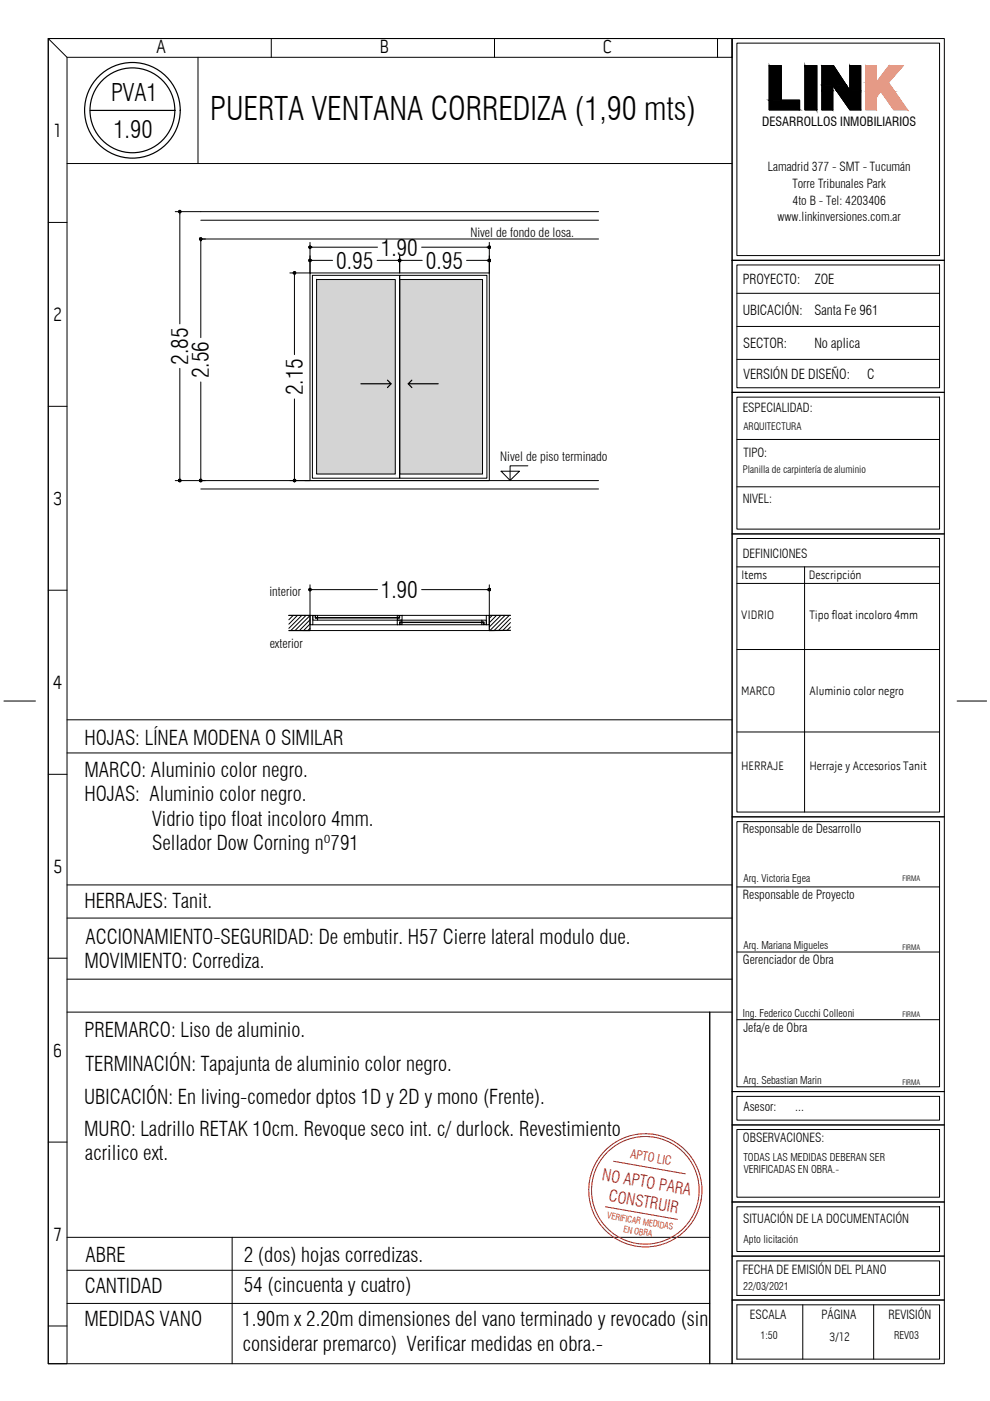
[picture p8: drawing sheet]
<svg xmlns="http://www.w3.org/2000/svg" width="210mm" height="297mm" viewBox="0 0 210 297" stroke-linecap="round" stroke-linejoin="round" font-family="sans-serif">
<!-- layer: A-MOBILIARIO -->
<g fill="#d4d4d4" stroke="#d4d4d4" stroke-width=".21">
<path d="M84.7 59.3l17.6 41.2v-41.2zM84.7 59.3l17.6 41.2h-17.6z"/>
<path d="M67.1 59.3l16.7 41.2v-41.2zM67.1 59.3l16.7 41.2h-16.7z"/>
</g>
<g fill="none" stroke="#000" stroke-width=".21">
<path d="M10.2 8.2v280.9h4v-277M10.2 8.2h145v280.9h-145zM10.2 8.2h145v3.9h-141zM42 12.1v22.6M57.5 8.2v3.9M104.8 8.2v3.9M152.1 8.2v3.9M155.2 8.2h45v280.9h-45zM156.2 9.1h43v45.1h-43zM14.2 34.7h141M10.2 47.2h4M155.2 55.2h45"/>
<path d="M156.2 56.2h43v26h-43zM200.2 55.2h-45h45M156.2 76.2h43M156.2 69.2h43M156.2 62.2h43M10.2 86.1h4M155.2 83.2h45M156.2 84.2h43v28h-43zM156.2 93.2h43M155.2 113.2h45M156.2 114.2h43v58h-43zM156.2 103.2h43"/>
<path d="M10.2 125.1h4M156.2 120.2h43M156.2 137.7h43M156.2 123.7h43M170.6 120.2v52M.8 148.6h6.7M14.2 152.6h141M14.2 159.6h141M156.2 155.2h43M202.9 148.6h6.3M10.2 164.2h4M155.2 173.2h45"/>
<path d="M156.2 174.2h43v56.2h-43zM14.2 187.6h141M14.2 194.6h141M156.2 188h43M10.2 203.2h4M14.2 207.6h141M14.2 214.6h141M150.5 214.6v74.5M156.2 201.8h43M156.2 216.2h43M155.2 238.5h45M155.2 231.4h45"/>
<path d="M156.2 239.5h43v14.3h-43zM156.2 232.5h43v5h-43zM10.2 242.1h4M155.2 254.8h45M156.2 255.9h43v9.4h-43zM14.2 262.3h136.3M14.2 269.3h136.3M14.2 276.4h136.3M49.2 262.3v26.8M155.2 266.3h45M155.2 275.6h45M156.2 267.3h43v7.4h-43z"/>
<path d="M156.2 276.6h43v11.6h-43zM170.2 276.6v11.6M185.2 276.6v11.6M10.2 281.1h4"/>
</g>
<!-- layer: LINK MARCA -->
<g fill="#f49a7c" stroke="#f49a7c" stroke-width=".21">
<path d="M188.5 13.9l-.1 3.5 3.1-3.5zM188.5 13.9l-.1 3.5h-2.6z"/>
<path d="M183.6 13.9l2.2 3.5v-3.5zM183.6 13.9l2.2 3.5h-2.2z"/>
<path d="M183.6 17.4h4.8zM183.6 17.4l4.8 .1z"/>
<path d="M183.6 17.5l6.1 1.9-1.3-1.9zM183.6 17.5l6.1 1.9h-6.1z"/>
<path d="M183.6 19.4l2.2 1.1 1-1.1zM183.6 19.4l2.2 1.1h-2.2z"/>
<path d="M186.8 19.4l5.6 3.9-2.7-3.9zM186.8 19.4l5.6 3.9h-2.9z"/>
<path d="M183.6 20.5l2.2 2.8v-2.8zM183.6 20.5l2.2 2.8h-2.2z"/>
</g>
<path d="M183.6 13.9h2.2v3.5l2.7-3.5h3l-3.1 3.6 4 5.8h-2.9l-2.7-3.9-1 1.1v2.8h-2.2z" fill="none" stroke="#f49a7c" stroke-width=".21"/>
<path d="M163.1 13.9h2.5v7.4h3.9v2h-6.4zM170.7 13.9h2.5v9.4h-2.5zM174.3 13.9h2.4l3.5 5.3v-5.3h2.3v9.4h-2.3l-3.6-5.2v5.2h-2.3z" fill="none" stroke="#000" stroke-width=".21"/>
<g fill="#000" stroke="#000" stroke-width=".21">
<path d="M163.1 13.9l2.5 7.4v-7.4zM163.1 13.9l2.5 7.4h-2.5z"/>
<path d="M170.7 13.9l2.5 9.4v-9.4zM170.7 13.9l2.5 9.4h-2.5z"/>
<path d="M174.3 18.1l2.3 1.1v-1.1zM174.3 18.1l2.3 1.1h-2.3z"/>
<path d="M174.3 19.2l2.3 4.1v-4.1zM174.3 19.2l2.3 4.1h-2.3z"/>
<path d="M174.3 13.9l5.1 4.2-2.7-4.2zM174.3 13.9l5.1 4.2h-5.1z"/>
<path d="M176.6 18.1l3.6 1.1-.8-1.1zM176.6 18.1l3.6 1.1h-2.8z"/>
<path d="M180.2 13.9l2.3 5.3v-5.3zM180.2 13.9l2.3 5.3h-2.3z"/>
<path d="M177.4 19.2l5.1 4.1v-4.1zM177.4 19.2l5.1 4.1h-2.3z"/>
<path d="M163.1 21.3l6.4 2v-2zM163.1 21.3l6.4 2h-6.4z"/>
</g>
<path d="M65.7 130.5h.6v2h-.6zM66.3 130.5h.5v.6h.5v.4h-1zM66.9 130.5h.4v.4h-.4zM66.9 130.9l17.8 .1zM84.2 131.5h1v.4h-.5v.6h-.5zM84.2 130.5h.5v.4h-.5zM84.7 130.5h.5v1h-1v-.4h.5zM84.8 131.9l17.8 .1zM84.8 132h.4v.5h-.4zM102.1 132h.5v.5h-.5zM102.1 131.5h1v1h-.5v-.6h-.5zM103.1 130.5h.6v2h-.6z" fill="none" stroke="#000" stroke-width=".21"/>
<!-- layer: 6 - PISOS GRAL -->
<path d="M64.1 133.7h40.7M66.3 132.5h17.9M67.3 131.5h16.9M67.3 130.5h16.9M85.2 131.5h16.9M85.2 132.5h16.9M85.2 130.5h17.9" fill="none" stroke="#000" stroke-width=".21"/>
<!-- layer: 1 - MURO CORTE -->
<path d="M82.2 80.6l.7 .8h-6.4M82.9 81.4l-.7 .8M86.6 81.4l.7 .8M87.3 80.6l-.7 .8h6.3M61.2 130.5h4.5v3.2h-4.5M108.2 130.5h-4.5v3.1M108.2 133.6l-4.5 .1" fill="none" stroke="#000" stroke-width=".25"/>
<!-- layer: A-CARPINTERIAS -->
<g fill="none" stroke="#000" stroke-width=".21">
<path d="M42.6 46.7h84.3M42.6 50.7h84.3M42.6 44.9h84.3M66.2 58.4h18.5v43h-18.5zM67.1 59.3h16.7v41.2h-16.7zM84.7 58.4h18.5v43h-18.5zM84.7 59.3h17.6v41.2h-17.6zM42.6 103.7h84.3M42.6 101.9h84.3M64.6 101.9h39.1v-44h-38v44M61.3 130.5h-.1M62.2 130.5l-1 .9"/>
<path d="M63.1 130.5l-1.9 1.8M64 130.5l-2.8 2.7M64.9 130.5l-3.2 3.2M65.7 130.5l-3.1 3.2M65.7 131.4l-2.2 2.3M65.7 132.3l-1.3 1.4M65.7 133.2l-.4 .5M104.4 130.5l-.7 .6M105.3 130.5l-1.6 1.5M106.2 130.5l-2.5 2.4M107.1 130.5l-3.2 3.2M108 130.5l-3.2 3.2"/>
<path d="M108.2 131.1l-2.5 2.6M108.2 132l-1.6 1.7M108.2 132.9l-.7 .8"/>
</g>
<!-- layer: COTAS -->
<g fill="none" stroke="#000" stroke-width=".21">
<path d="M37.2 44.9h5.4M38.1 45.4v23.3M42.6 50.7h.9M42.6 51.2v20.4M62.4 58.4v16.8M65.7 51.4v6.5h-4.2M66.2 52.4h13.8M66.2 55.2h4.3M80 55.2h4.2M84.7 54.2v3.7M85.2 55.2h4.3M89.4 52.4h13.8"/>
<path d="M98.9 55.2h4.3M103.7 51.4v6.5M38.1 78.1v23.3M42.6 81v20.4M62.4 84.6v16.8M37.2 101.9h6.3M61.5 101.9h4.2M65.7 124v6.5M66.2 125h13.8M89.4 125h13.8M103.7 124v6.5"/>
</g>
<!-- layer: 0 -->
<g fill="#000" stroke="#000" stroke-width=".21">
<path d="M38 45l.1 .1v-.2zM38.1 44.9l.2 .1-.2 .1zM38.1 44.9l.2 .1 .1-.1z"/>
<path d="M38 44.7l.1 .2v-.3zM38 44.7l.1 .2h-.2zM37.9 44.9l.1 .1 .1-.1z"/>
<path d="M38.3 44.7l-.2 .2h.3zM38.1 44.6l.2 .1-.2 .2z"/>
<path d="M42.4 50.8l.2 .1v-.2zM42.6 50.7l.1 .1-.1 .1zM42.6 50.7l.1 .1 .1-.1z"/>
<path d="M42.4 50.5l.2 .2v-.3zM42.4 50.5l.2 .2h-.3zM42.3 50.7l.1 .1 .2-.1z"/>
<path d="M42.7 50.5l-.1 .2h.2zM42.6 50.4l.1 .1-.1 .2z"/>
<path d="M62.3 58l.1 .1v-.2zM62.4 57.9l.2 .1-.2 .1zM62.4 57.9l.2 .1 .1-.1z"/>
<path d="M62.3 57.7l.1 .2v-.3zM62.3 57.7l.1 .2h-.2zM62.2 57.9l.1 .1 .1-.1z"/>
<path d="M62.4 57.9h.3l-.1-.2zM62.4 57.6l.2 .1-.2 .2z"/>
<path d="M65.5 52.4l.1 .2 .1-.2zM65.6 52.6l.1-.2v.3zM65.7 52.4v.3l.2-.1z"/>
<path d="M65.5 55.2l.1 .2 .1-.2zM65.7 55.2v.3l-.1-.1zM65.7 55.2v.3l.2-.1z"/>
<path d="M65.6 52.2l.1 .2v-.2zM65.6 52.2l.1 .2h-.2z"/>
<path d="M65.6 55l.1 .2v-.3zM65.6 55l.1 .2h-.2z"/>
<path d="M65.7 52.4l.2 .2 .1-.2zM65.7 52.4l.2-.2 .1 .2zM65.7 52.2v.2l.2-.2z"/>
<path d="M65.7 55.2l.2 .2 .1-.2zM65.7 55.2l.2-.2 .1 .2zM65.7 54.9v.3l.2-.2z"/>
<path d="M84.5 55.2l.1 .2 .1-.2zM84.7 55.2v.3l-.1-.1zM84.7 55.2v.3l.2-.1z"/>
<path d="M84.6 55l-.1 .2h.2zM84.5 55.2h.2l-.1 .2zM84.7 55.2l-.1 .2 .1 .1z"/>
<path d="M84.7 55.2v.3l.2-.1zM84.7 55.2h.3l-.1 .2z"/>
<path d="M84.6 55l.1 .2v-.3zM84.6 55l.1 .2h-.2z"/>
<path d="M84.7 55.2l.2 .2 .1-.2zM84.7 55.2l.2-.2 .1 .2zM84.7 54.9v.3l.2-.2z"/>
<path d="M84.9 55l-.2 .2h.3zM84.7 54.9l.2 .1-.2 .2zM84.6 55l.1 .2v-.3z"/>
<path d="M103.5 52.2v.2h.2zM103.5 52.4h.2l-.2 .2zM103.5 52.6l.2 .1v-.3z"/>
<path d="M103.5 55v.2h.2zM103.5 55.2h.2l-.2 .2zM103.7 55.2l-.2 .2 .2 .1z"/>
<path d="M103.7 52.4v.3l.2-.1zM103.7 52.4h.3l-.1 .2z"/>
<path d="M103.7 55.2v.3l.2-.1zM103.7 55.2h.3l-.1 .2z"/>
<path d="M103.9 52.2l-.2 .2h.3zM103.7 52.2h.2l-.2 .2zM103.5 52.2l.2 .2v-.2z"/>
<path d="M103.9 55l-.2 .2h.3zM103.7 54.9l.2 .1-.2 .2zM103.5 55l.2 .2v-.3z"/>
<path d="M37.9 101.9l.1 .2 .1-.2zM38.1 101.9v.3l-.1-.1z"/>
<path d="M38.1 101.9v.3l.2-.1zM38.1 101.9h.3l-.1 .2zM38.3 101.7l-.2 .2h.3z"/>
<path d="M38.1 101.6v.3l.2-.2zM38 101.7l.1-.1v.3zM38 101.7l-.1 .2h.2z"/>
<path d="M42.3 101.9l.1 .2 .2-.2zM42.4 102.1l.2-.2v.3z"/>
<path d="M42.6 101.9v.3l.1-.1zM42.6 101.9h.2l-.1 .2zM42.7 101.7l-.1 .2h.2z"/>
<path d="M42.6 101.6v.3l.1-.2zM42.4 101.7l.2-.1v.3zM42.4 101.7l-.1 .2h.3z"/>
<path d="M62.2 101.9l.1 .2 .1-.2zM62.4 101.9v.3l-.1-.1z"/>
<path d="M62.4 101.9v.3l.2-.1zM62.4 101.9h.3l-.1 .2zM62.4 101.9h.3l-.1-.2z"/>
<path d="M62.4 101.6v.3l.2-.2zM62.3 101.7l.1-.1v.3zM62.3 101.7l-.1 .2h.2z"/>
<path d="M65.5 125l.1 .2 .1-.2zM65.6 125.2l.1-.2v.3zM65.7 125v.3l.2-.1z"/>
<path d="M65.6 124.8l.1 .2v-.2zM65.6 124.8l.1 .2h-.2z"/>
<path d="M65.7 125l.2 .2 .1-.2zM65.7 125l.2-.2 .1 .2zM65.7 124.8v.2l.2-.2z"/>
<path d="M103.5 124.8v.2h.2zM103.5 125h.2l-.2 .2zM103.5 125.2l.2 .1v-.3z"/>
<path d="M103.7 125v.3l.2-.1zM103.7 125h.3l-.1 .2z"/>
<path d="M103.9 124.8l-.2 .2h.3zM103.7 124.8h.2l-.2 .2zM103.5 124.8l.2 .2v-.2z"/>
</g>
<g fill="none" stroke="#000" stroke-width=".21">
<path d="M38.1 45.1v.3M42.6 50.9v.3M62.4 58.1v.3M66 52.4h.2M66 55.2h.2M84.2 55.2h.3M85 55.2h.2M103.2 52.4h.3M103.2 55.2h.3M38.1 101.4v.2M42.6 101.4v.2M62.4 101.4v.2"/>
<path d="M66 125h.2M103.2 125h.3"/>
</g>
<g fill="none" stroke="#000" stroke-width=".25">
<path d="M19.1 23.4h18"/>
<circle cx="28.1" cy="23.4" r="9"/>
<circle cx="28.1" cy="23.4" r="10.1"/>
</g>
<!-- layer: TEXTOS -->
<path d="M106.2 99.9h3.9l-2 2zM111.9 98.8h-3.8v3.1" fill="none" stroke="#000" stroke-width=".21"/>
<!-- layer: Nomenclatura Carp. aluminio -->
<g fill="none" stroke="#e60000" stroke-width=".21">
<path d="M128.4 255.9l15.2 2.6M130.1 246.2l15.2 2.7"/>
<circle cx="136.8" cy="252.4" r="12"/>
<circle cx="136.8" cy="252.4" r="11.4"/>
</g>
<text font-size="6.8" x="44.6" y="25.4">PUERTA VENTANA CORREDIZA (1,90 mts)</text>
<g font-size="5.1">
<text x="23.6" y="21.3">PVA1</text>
<text x="24" y="29.2">1.90</text>
</g>
<g font-size="4.8">
<text x="71.3" y="57">0.95</text>
<text x="80.7" y="54.2">1.90</text>
<text x="90.3" y="57">0.95</text>
<text x="39.9" y="77.3" transform="rotate(-90 39.9 77.3)">2.85</text>
<text x="44.3" y="80.2" transform="rotate(-90 44.3 80.2)">2.56</text>
<text x="64.2" y="83.8" transform="rotate(-90 64.2 83.8)">2.15</text>
<text x="80.7" y="126.7">1.90</text>
</g>
<g font-size="4.3">
<text x="17.9" y="158">HOJAS: LÍNEA MODENA O SIMILAR</text>
<text x="17.9" y="164.7">MARCO: Aluminio color negro.</text>
<text x="17.9" y="169.9">HOJAS: Aluminio color negro.</text>
<text x="32.3" y="175.1">Vidrio tipo float incoloro 4mm.</text>
<text x="32.3" y="180.3">Sellador Dow Corning nº791</text>
<text x="17.9" y="192.5">HERRAJES: Tanit.</text>
<text x="18.1" y="200.1">ACCIONAMIENTO-SEGURIDAD: De embutir. H57 Cierre lateral modulo due.</text>
<text x="17.9" y="205.3">MOVIMIENTO: Corrediza.</text>
<text x="17.9" y="220">PREMARCO: Liso de aluminio.</text>
<text x="18.1" y="227.1">TERMINACIÓN: Tapajunta de aluminio color negro.</text>
<text x="17.9" y="234">UBICACIÓN: En living-comedor dptos 1D y 2D y mono (Frente).</text>
<text x="17.9" y="240.8">MURO: Ladrillo RETAK 10cm. Revoque seco int. c/ durlock. Revestimiento</text>
<text x="18.1" y="246">acrilico ext.</text>
<text x="18.1" y="267.6">ABRE</text>
<text x="51.7" y="267.6">2 (dos) hojas corredizas.</text>
<text x="18" y="274.2">CANTIDAD</text>
<text x="51.7" y="273.9">54 (cincuenta y cuatro)</text>
<text x="17.9" y="281.2">MEDIDAS VANO</text>
<text x="51.4" y="281.2">1.90m x 2.20m dimensiones del vano terminado y revocado (sin</text>
<text x="51.4" y="286.4">considerar premarco) Verificar medidas en obra.-</text>
</g>
<g font-size="4.1">
<text x="33.1" y="11.3">A</text>
<text x="80.5" y="11.3">B</text>
<text x="127.8" y="11.3">C</text>
<text x="11.4" y="29">1</text>
<text x="11.3" y="68.1">2</text>
<text x="11.2" y="107.1">3</text>
<text x="11.3" y="146">4</text>
<text x="11.2" y="185">5</text>
<text x="11.2" y="224">6</text>
<text x="11.5" y="263.1">7</text>
</g>
<g font-size="3.4" fill="#e60000">
<text x="127.5" y="250.2" transform="rotate(10 127.5 250.2)">NO APTO PARA</text>
<text x="128.9" y="254.6" transform="rotate(10 128.9 254.6)">CONSTRUIR</text>
</g>
<g font-size="2.9">
<text x="157.5" y="60.2">PROYECTO:</text>
<text x="172.8" y="60.2">ZOE</text>
<text x="157.5" y="66.8">UBICACIÓN:</text>
<text x="172.7" y="66.8">Santa Fe 961</text>
<text x="157.6" y="73.7">SECTOR:</text>
<text x="172.7" y="73.7">No aplica</text>
<text x="157.6" y="80.3">VERSIÓN DE DISEÑO:</text>
<text x="183.8" y="80.3">C</text>
</g>
<g font-size="2.7">
<text x="161.6" y="26.8">DESARROLLOS INMOBILIARIOS</text>
<text x="99.7" y="50.2">Nivel de fondo de losa.</text>
<text x="106.1" y="97.7">Nivel de piso terminado</text>
<text x="57.1" y="126.3">interior</text>
<text x="57.2" y="137.4">exterior</text>
</g>
<g font-size="2.6">
<text x="162.8" y="36.2">Lamadrid 377 - SMT - Tucumán</text>
<text x="168" y="39.8">Torre Tribunales Park</text>
<text x="164.9" y="46.8">www.linkinversiones.com.ar</text>
<text x="168" y="43.6">4to B - Tel: 4203406</text>
<text x="157.5" y="87.4">ESPECIALIDAD:</text>
<text x="157.6" y="96.9">TIPO:</text>
<text x="157.5" y="106.6">NIVEL:</text>
<text x="157.5" y="118.2">DEFINICIONES</text>
<text x="157.1" y="122.8">Items</text>
<text x="171.5" y="122.8">Descripción</text>
<text x="157.1" y="131.2">VIDRIO</text>
<text x="171.6" y="131.2">Tipo float incoloro 4mm</text>
<text x="157.1" y="147.4">MARCO</text>
<text x="171.6" y="147.4">Aluminio color negro</text>
<text x="157.1" y="163.2">HERRAJE</text>
<text x="171.6" y="163.2">Herraje y Accesorios Tanit</text>
<text x="157.5" y="176.7">Responsable de Desarrollo</text>
<text x="157.5" y="190.6">Responsable de Proyecto</text>
<text x="157.5" y="204.5">Gerenciador de Obra</text>
<text x="157.6" y="218.8">Jefa/e de Obra</text>
<text x="157.6" y="235.5">Asesor:</text>
<text x="168.6" y="235.5">...</text>
<text x="157.5" y="242.2">OBSERVACIONES:</text>
<text x="157.6" y="259.3">SITUACIÓN DE LA DOCUMENTACIÓN</text>
<text x="157.5" y="270.1">FECHA DE EMISIÓN DEL PLANO</text>
<text x="159" y="279.7">ESCALA</text>
<text x="174.1" y="279.7">PÁGINA</text>
<text x="188.4" y="279.7">REVISIÓN</text>
<text x="175.8" y="284.2">3/12</text>
</g>
<text font-size="2.6" fill="#e60000" x="133.5" y="245.6" transform="rotate(10 133.5 245.6)">APTO LIC</text>
<g font-size="2.3">
<text x="157.6" y="263.5">Apto licitación</text>
<text x="157.6" y="273.6">22/03/2021</text>
</g>
<g font-size="2.2">
<text x="157.6" y="186.9">Arq. Victoria Egea</text>
<text x="157.6" y="201.2">Arq. Mariana Migueles</text>
<text x="157.5" y="215.5">Ing. Federico Cucchi Colleoni</text>
<text x="157.6" y="229.9">Arq. Sebastian Marin</text>
<text x="157.6" y="246.1">TODAS LAS MEDIDAS DEBERAN SER</text>
<text x="157.7" y="248.8">VERIFICADAS EN OBRA.-</text>
<text x="161.2" y="283.8">1:50</text>
<text x="189.6" y="283.8">REV03</text>
</g>
<g font-size="2.1">
<text x="157.6" y="91.2">ARQUITECTURA</text>
<text x="157.5" y="100.2">Planilla de carpintería de aluminio</text>
</g>
<g font-size="1.9" fill="#e60000">
<text x="128.7" y="258.3" transform="rotate(10 128.7 258.3)">VERIFICAR MEDIDAS</text>
<text x="132.1" y="261.2" transform="rotate(10 132.1 261.2)">EN OBRA</text>
</g>
<g font-size="1.6">
<text x="191.3" y="186.8">FIRMA</text>
<text x="191.3" y="201.3">FIRMA</text>
<text x="191.3" y="215.7">FIRMA</text>
<text x="191.3" y="230">FIRMA</text>
</g>
</svg>
